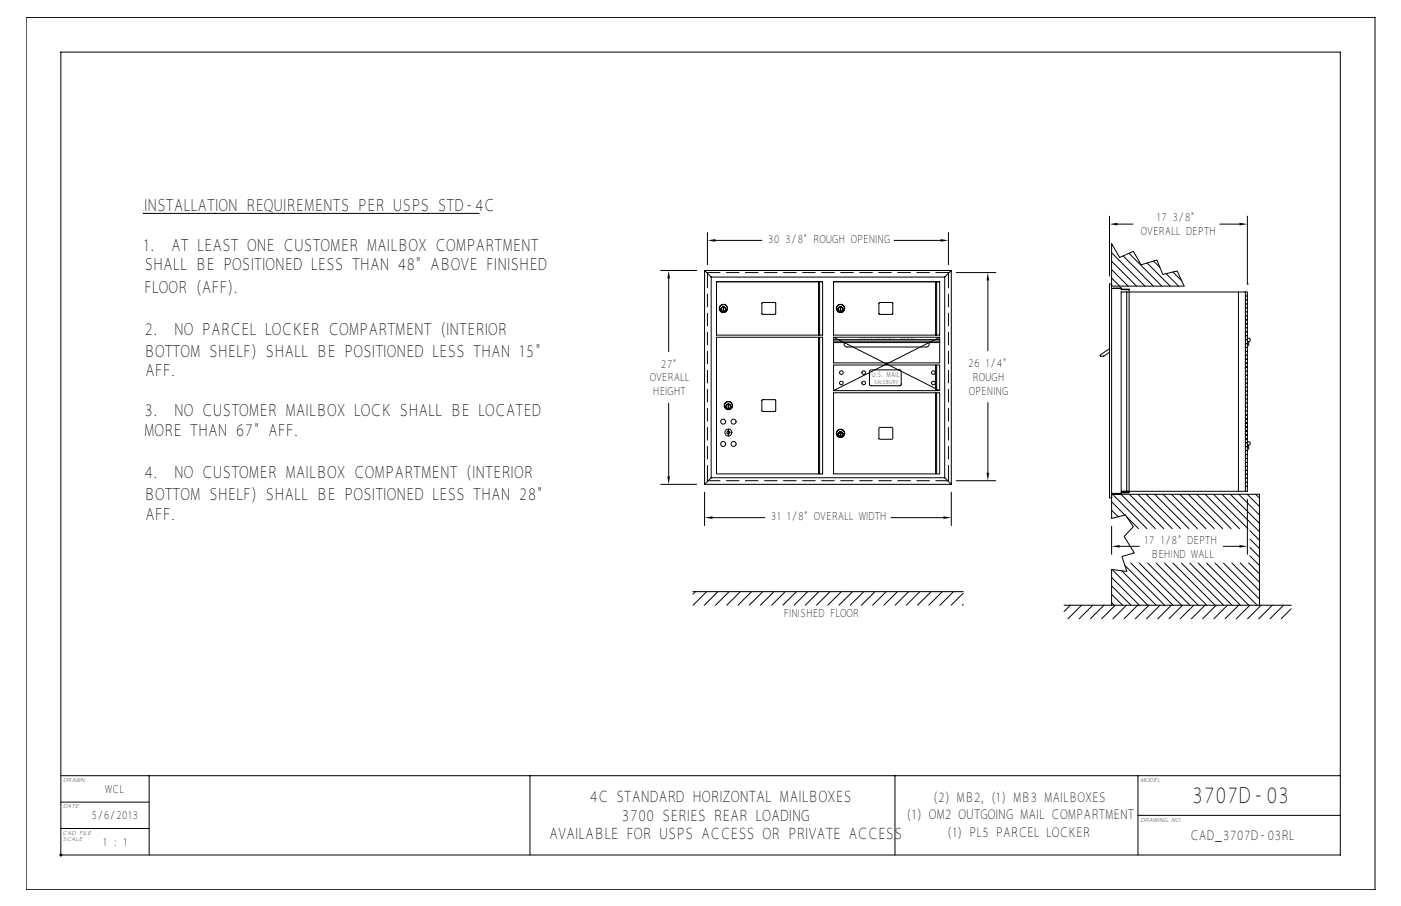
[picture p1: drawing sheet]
<svg xmlns="http://www.w3.org/2000/svg" width="432mm" height="279mm" viewBox="0 0 432 279" stroke-linecap="round" stroke-linejoin="round" font-family="sans-serif">
<g fill="none" stroke="#000" stroke-width=".31">
<path d="M8.1 5.4h415.7v269h-415.7zM44.4 65.8h-.3h103.7M218 71.7v9.9M220.5 74.1h14.3M275.6 74.1h14.3M292.3 71.7v9.9M342 66.7v18.4M342.6 78l10.3 10.2M342.6 75.4l.3 .3M344.4 69.1h4.8M346.2 78.9l9.3 9.3M348 78.1l10.1 10.1"/>
<path d="M375.9 69.1h6.1M384.5 66.7v20.9M203.6 83.4h11.1M206.1 85.9v22.5M217.2 83.4l2 2M218 84.1v.7M219.2 85.4v61.9M219.2 85.4h72M220.8 86.9h32.7v16.4h-32.7zM222.9 95.2l.1 .7zM234.9 93.4h4.1v3.5h-4.1zM252.3 86.9v16.4"/>
<path d="M252.6 86.9v16.4M256.9 86.9h32.7v16.4h-32.7zM259 95.2l.1 .7zM271 93.4h4.1v3.5h-4.1zM288.4 86.9v16.4M288.7 86.9v16.4M291.2 85.4v61.9M292.3 84.1v.7M293.2 83.4h-76v66M293.2 83.4v66M293.2 83.4l-2 2M294.8 84.1h12.1"/>
<path d="M304.5 86.5v21.7M342.6 89l3-.2v.5h2.4M342.6 88.2h22.4l-2.2-4.6-4.4 1-1.8-4.4-4.9 1.5-2.4-4.2-4.2 1.9-2.5-4.2v84.7l4.3-1.1 2.4 3.6-2.8 3 3.1 5.1-3.8 1.1 1.5 4.6-4.7-.6v11M342.6 87.6h-.6v65.9h.6M342.6 85.7l2.5 2.5M342.6 83.1l5.1 5.1M342.6 80.5l7.7 7.7M343.1 89v-.2h2.1v.2M345.8 89.3v-.1h2.2v62.6M347.3 90v61.5M353.5 81.1l7.2 7.1M355.5 80.5l2 2"/>
<path d="M359.4 84.4l3.9 3.8M361.5 83.9l2.7 2.7M381.7 90v61.5M383.8 90h.7v61.5h-.7M383.8 90h-38.2v61.5h38.2M383.8 99.8h.7M383.8 98.6h.7M383.8 97.4h.7M383.8 96.2h.7M383.8 94.9h.7M383.8 93.7h.7M383.8 92.5h.7"/>
<path d="M383.8 91.3h.7M383.8 90v61.5M384.5 87.6h.1M220.8 104h32.7v42.1h-32.7zM252.3 104v42.1M252.6 104v42.1M256.9 104.7h32.7M256.9 104h32.7M256.9 105.6h32.7M256.9 105.2h32.7M256.9 104l32.7 16.5M256.9 104v7.9h32.7v-7.9"/>
<path d="M260.2 105.6a.95 .95 0 0 0 .9 1.4h24.4a.95 .95 0 0 0 .8-1.4M268.1 114.2l9.4-.1 .3 .5-.1 4.1-.4 .3-9-.1-.3-.4zM288.4 112.6v7.9M288.7 112.6v7.9M289.6 104l-32.7 16.5M342 107.5l-2.9 2.2 1.1 .1 1.8-1.2M383.8 119.4h.7M383.8 118.2h.7M383.8 116.9h.7M383.8 115.7h.7M383.8 114.5h.7M383.8 113.3h.7"/>
<path d="M383.8 112.1h.7M383.8 110.8h.7M383.8 109.6h.7M383.8 108.4h.7M383.8 107.2h.7M383.8 105.9h.7M383.8 104.7h.7M383.8 103.5h.7M383.8 102.3h.7M383.8 101.1h.7M384.5 104.5a.51 .51 0 0 1 .7-.1 .51 .51 0 0 1 0 .8 .51 .51 0 0 1-.7-.1M384.8 105.3v1.3"/>
<path d="M206.1 124.4v22.5M224.4 125.1l.2 .8zM224.5 132.3v2.2M234.9 123.3h4.1v3.5h-4.1zM256.9 121.1h32.7v25h-32.7zM256.9 120.5h32.7M256.9 120.5v-7.9h32.7v7.9M258.6 133.6h.9M259 133.7l.1 .7zM259.1 133.1v1M271 131.9h4.1v3.5h-4.1zM288.4 121.1v25"/>
<path d="M288.7 121.1v25M304.5 124.1v21.7M383.8 139h.7M383.8 137.7h.7M383.8 136.5h.7M383.8 135.3h.7M383.8 134.1h.7M383.8 132.8h.7M383.8 131.6h.7M383.8 130.4h.7M383.8 129.2h.7M383.8 128h.7"/>
<path d="M383.8 126.7h.7M383.8 125.5h.7M383.8 124.3h.7M383.8 123.1h.7M383.8 121.8h.7M383.8 120.6h.7M384.5 136.4a.51 .51 0 0 1 .7 0 .51 .51 0 0 1 0 .7 .51 .51 0 0 1-.7 0M384.8 137.3v1.3M203.6 149.4h11.1M217.2 149.4h76M217.2 151.8v10.3M218 147.5v.7"/>
<path d="M219.2 147.3h72M219.2 147.3l-2 2.1M219.6 159.6h16.1M274.6 159.6h16.2M291.2 147.3l2 2.1M292.3 147.5v.7M293.2 151.8v10.3M294.8 148.2h12.1M342.6 152.2h2.7v.1M342.6 152.4h45.6v34.2M342.6 157.3l2 2.1M342.6 154.7l4.1 4.1"/>
<path d="M342.9 152.4l10.6 10.6M345.2 152.2v.1M345.5 152.4l10.6 10.6M345.6 151.5h2.4M345.8 151.8v.2h2.2v-.2M347.3 159.4l3.6 3.6M348 151.8h-2.4v.5h-2.5v-.1M348.1 152.4l10.6 10.6M350.7 152.4l10.6 10.6M353.3 152.4l10.6 10.6M355.9 152.4l10.6 10.6M358.5 152.4l10.6 10.6"/>
<path d="M361.1 152.4l10.6 10.6M363.6 152.4l10.6 10.6M366.2 152.4l10.6 10.6M368.8 152.4l10.6 10.6M371.4 152.4l10.6 10.6M374 152.4l10.6 10.6M376.6 152.4l11.6 11.6M379.2 152.4l9 9M381.8 152.4l6.4 6.4M383.8 150h.7M383.8 148.7h.7M383.8 147.5h.7"/>
<path d="M383.8 146.3h.7M383.8 145.1h.7M383.8 143.8h.7M383.8 142.6h.7M383.8 141.4h.7M383.8 140.2h.7M384.4 152.4l3.8 3.8M384.5 154v16.9M387 152.4l1.2 1.2M342.6 162.3v8.6M342.6 178.1l8.6 8.5M342.8 175.6l11 11"/>
<path d="M345.1 168.5h6M345.7 176l10.7 10.6M346.7 174.4l12.3 12.2M348.5 173.6l13 13M351.1 173.6l13 13M353.7 173.6l13 13M356.3 173.6l13 13M358.9 173.6l13 13M361.5 173.6l13 13M364.1 173.6l13 13M366.7 173.6l13 13M369.3 173.6l13 13"/>
<path d="M371.9 173.6l13 13M374.5 173.6l13 13M377 168.5h5M377.1 173.6l11.1 11.1M379.7 173.6l8.5 8.6M382.3 173.6l5.9 6M384.9 173.6l3.3 3.4M385.2 171.4l3 3M385.2 168.8l3 3M385.2 166.3l3 2.9M385.2 163.7l3 2.9M213.6 182.5h83.3"/>
<path d="M214.3 182.5l-.7 .7M217.8 182.5l-4.2 4.1M221.3 182.5l-4.2 4.1M224.7 182.5l-4.2 4.1M228.2 182.5l-4.2 4.1M231.6 182.5l-4.2 4.1M235.1 182.5l-4.2 4.1M238.5 182.5l-4.1 4.1M242 182.5l-4.2 4.1M245.5 182.5l-4.2 4.1M248.9 182.5l-4.2 4.1M252.4 182.5l-4.2 4.1"/>
<path d="M255.8 182.5l-4.1 4.1M259.3 182.5l-4.2 4.1M262.8 182.5l-4.2 4.1M266.2 182.5l-4.2 4.1M269.7 182.5l-4.2 4.1M273.1 182.5l-4.1 4.1M276.6 182.5l-4.2 4.1M280.1 182.5l-4.2 4.1M283.5 182.5l-4.2 4.1M287 182.5l-4.2 4.1M290.4 182.5l-4.2 4.1M293.9 182.5l-4.2 4.1"/>
<path d="M296.9 182.9l-3.7 3.7M296.9 186.4l-.3 .2M327.9 186.6h70.1M329.9 186.6l-2 2M333.3 186.6l-4.1 4.2M336.8 186.6l-4.2 4.2M340.3 186.6l-4.2 4.2M342.6 185.9l.8 .7M342.6 183.3l3.4 3.3M342.6 180.7l6 5.9M343.7 186.6l-4.2 4.2M347.2 186.6l-4.2 4.2"/>
<path d="M350.6 186.6l-4.1 4.2M354.1 186.6l-4.2 4.2M357.6 186.6l-4.2 4.2M361 186.6l-4.2 4.2M364.5 186.6l-4.2 4.2M367.9 186.6l-4.2 4.2M371.4 186.6l-4.2 4.2M374.9 186.6l-4.2 4.2M378.3 186.6l-4.2 4.2M381.8 186.6l-4.2 4.2M385.2 186.6l-4.2 4.2M388.7 186.6l-4.2 4.2"/>
<path d="M392.1 186.6l-4.1 4.2M395.6 186.6l-4.2 4.2M398 187.7l-3.1 3.1M18.8 239.2h144.5M46 239.2v24.5M275.8 239.2h137.3M350.7 239.2v24.5M18.8 255.5h27.2M18.8 247.4h27.2M53.8 243.6l.7-.5 1.2-.3h55.3a2.68 2.68 0 0 1 2.6 2.7v6.3a2.68 2.68 0 0 1-2.6 2.7h-55.3a2.68 2.68 0 0 1-2.7-2.7v-6.7zM54.1 243.9l.5-.4 1.1-.3h55.3a2.3 2.3 0 0 1 2.3 2.3v6.3a2.3 2.3 0 0 1-2.3 2.3h-55.3a2.3 2.3 0 0 1-2.3-2.3v-6.7zM54.3 244.2l1.4-.6h55.3a1.91 1.91 0 0 1 1.9 1.9v6.3a1.91 1.91 0 0 1-1.9 1.9h-55.3a1.91 1.91 0 0 1-1.9-1.9v-6.3z"/>
<path d="M55 244.8l.7-.3h55.3l.6 .3 .3 .7v6.3l-.3 .7-.6 .3h-55.3l-.7-.3-.3-.7v-6.3zM55.1 249.8h1.2M55.1 249.4h5.9M55.1 246h56.5M55.1 245.6h56.5M55.1 251.7h56.5M55.1 251.4h56.5M55.1 246.4h1.7M55.1 246.8h1.4M55.1 247.2h1.3M55.1 247.5h1.2M55.1 247.9h1.2"/>
<path d="M55.1 248.3h1.2M55.1 248.7h1.4M55.1 249.1h1.6M55.1 250.2h1.3M55.1 250.6h1.4M55.1 251h1.8M55.1 245.2h56.4M55.1 252.1h56.4M55.6 244.9h55.5M55.6 252.4h55.5M55.7 244.9l-.4 .2-.2 .4v6.3l.2 .4 .4 .2M56.3 249.4a1.48 1.48 0 0 0 1.4 1.9"/>
<path d="M56.5 249.4l.2 1.1 .7 .5h3.9a1.52 1.52 0 0 0 1.2-1.4 1.52 1.52 0 0 0-1.2-1.5h-2.9l-.3-.3 .3-.3h2.3l.3 .4h1.5l-.1-1-.5-.5-4.2-.1a1.52 1.52 0 0 0-1.2 1.5 1.52 1.52 0 0 0 1.2 1.5h3l.3 .3-.3 .3h-2.3l-.3-.5M57.7 246.1a1.73 1.73 0 0 0-1.4 1.7 1.73 1.73 0 0 0 1.4 1.7M58.2 249.8h2.6M58.3 247.8h2.4M61.3 246.1a1.54 1.54 0 0 1 1.4 2h-.6l.4 .5 .2 1.1 1.9-3.5M62.2 246.4h2.3M62.3 248.3h1.2M62.5 246.8h1.8M62.6 248.7h.7M62.7 247.2h1.4M62.7 249.1h.4M62.7 247.5h1.2"/>
<path d="M62.7 247.9h1M64.2 251.1l.4-.9h2.7l.5 .9M64.2 251h3.5M64.4 250.6h3.1M64.8 246.3h2.4l2.5 4.7h-1.7l-.7-1.1h-2.7l-.6 1.1h-1.8zM66 247.3l.7 1.4h-1.5zM66 247.7l.3 .6h-.6zM67.3 246.2l2.4 4.4v-4.3M67.5 246.4h2.2M67.7 246.8h2M67.9 247.2h1.8M68.1 247.5h1.6"/>
<path d="M68.3 247.9h1.4M68.5 248.3h1.2M68.7 248.7h1M68.9 249.1h.8M69.1 249.4h.6M69.3 249.8h.4M69.9 246.3h1.5v3.6h3.9v1.1h-5.4zM71.6 246.8h3.9M71.6 247.2h3.7M71.6 247.5h3.7M71.6 247.9h3.7M71.6 248.3h3.7"/>
<path d="M71.6 248.7h3.8M75.5 251v-.4l.5 .5 .7 .2M75.8 246.4h-4.2v3h3.7M75.8 246.6l.9-.3h3.9l.7 .6 .2 1h-1.6l-.3-.4h-2.3l-.3 .3 .3 .3h3a1.52 1.52 0 0 1 1.2 1.5 1.52 1.52 0 0 1-1.2 1.4l-4.2-.1-.5-.4-.1-1.1h1.5l.3 .5h2.3l.3-.3-.3-.3h-2.9a1.56 1.56 0 0 1-.9-2.7zM76.7 246.1a1.75 1.75 0 0 0-1.5 1.2 1.75 1.75 0 0 0 .5 1.8h-4.1M77.2 249.8h2.6M77.4 249.4h2.2M77.5 247.5h2.1M77.5 247.9h2.1M80.3 246.1a1.54 1.54 0 0 1 1.4 2h-.7a1.77 1.77 0 0 1 .7 1.8 1.77 1.77 0 0 1-1.4 1.4M81.1 251h1.1M81.2 246.4h1"/>
<path d="M81.3 248.3h.9M81.5 250.6h.7M81.5 246.8h.7M81.5 248.7h.7M81.6 250.2h.6M81.6 247.2h.6M81.7 249.1h.5M81.7 249.8h.5M81.7 249.4h.5M81.7 247.5h.5M81.7 247.9h.5M82.2 246.3v4.7"/>
<path d="M84 247.4h2.6l.3 .4-.3 .3h-2.6zM84 249.2h2.6l.3 .4-.3 .3h-2.6zM84.2 247.6l2.5 .1-2.5 .2zM84.2 249.4l2.5 .2-2.5 .1zM87.1 246.1a1.62 1.62 0 0 1 1.3 2.4 1.69 1.69 0 0 1-1.2 2.8M87.1 246.3a1.44 1.44 0 0 1 1 2.3 1.49 1.49 0 0 1-.9 2.4h-4.8v-4.7h4.8M88 246.4h1.2M88.1 251h1.7M88.3 246.8h.9M88.4 250.6h1M88.5 248.3h.7M88.5 248.7h.7"/>
<path d="M88.5 247.2h.7M88.5 247.9h.7M88.5 247.5h.7M88.6 250.2h.7M88.6 249.1h.6M88.6 249.8h.6M88.6 249.4h.6M89.2 246.3v3.6a1.4 1.4 0 0 0 1.4 1.4M89.4 246.3h1.6v3.3l.3 .3 3-.1 .1-3.5h1.5l-.1 4.2-.5 .4-.6 .1-4.7-.1-.4-.4-.2-.6zM91.2 246.3l.1 3.4h2.9v-3.4M91.2 249.4h3M91.2 246.4h3"/>
<path d="M91.2 246.8h3M91.2 247.2h3M91.2 247.5h3M91.2 247.9h3M91.2 248.3h3M91.2 248.7h3M91.2 249.1h3M95.6 251h1.2M95.9 250.6h.9M96.1 250.2h.7M96.1 246.3v3.6a1.4 1.4 0 0 1-1.4 1.4M96.1 249.8h.7"/>
<path d="M96.1 249.4h.7M96.1 246.4h.7M96.1 246.8h.7M96.1 247.2h.7M96.1 247.5h.7M96.1 247.9h.7M96.1 248.3h.7M96.1 248.7h.7M96.1 249.1h.7M96.8 246.3v4.7M98.6 247.4h2.7l.2 1.1-.3 .2h-2.6zM98.8 247.6h2.4l.1 .8-2.5 .1z"/>
<path d="M98.8 247.9h2.5M98.8 248.3h2.5M98.8 250.2h2.5M98.8 250.6h2.5M98.8 251h2.5M101.3 250.2l-2.5-.1v.9M101.3 250.2v.8M101.8 246.1a1.4 1.4 0 0 1 1.4 1.4v1.1l1.6 .1M102.9 246.4l2.7 3.2v1.4M103 248.6v.2a.48 .48 0 0 0-.3 .5 .48 .48 0 0 0 .3 .4v1.3h-1.5v-.9l-.3-.2h-2.6v1.1h-1.6v-4.7h4.8l.9 .3a2.15 2.15 0 0 1 .3 2M103 246.3h2l1.6 1.8 1.6-1.8h2l-2.8 3.2v1.5h-1.6v-1.5zM103.1 249.4h2.4"/>
<path d="M103.1 249.1h2.1M103.2 247.2h.3M103.2 249.8h2.4M103.2 248.6l-.2 .7 .2 1.7M103.2 247.5h.6M103.2 247.9h1M103.2 248.3h1.3M103.2 250.2h2.4M103.2 250.6h2.4M103.2 251h2.4M105.2 246.1l1.4 1.6 1.4-1.6M105.4 246.4h2.4"/>
<path d="M105.8 246.8h1.7M106.1 247.2h1M106.4 247.5h.4M107.6 249.8h4M107.6 250.2h4M107.6 250.6h4M107.6 251h4M107.7 249.4h3.9M108 249.1h3.6M108.4 248.7h3.2M108.7 248.3h2.9M109 247.9h2.6"/>
<path d="M109.4 247.5h2.2M109.7 247.2h1.9M110 246.8h1.6M111 244.9l.4 .2 .2 .4v6.3l-.2 .4-.4 .2M111.6 246.4h-1.2l-2.8 3.2v1.4M350.7 251.4h62.4M18.3 263.7h394.8v-247.6h-394.3v248.1M163.3 263.7v-24.5h112.5v24.5"/>
<circle cx="223" cy="95.1" r="1.28"/>
<circle cx="223" cy="95.4" r=".7"/>
<circle cx="223" cy="95.4" r=".73"/>
<circle cx="223" cy="95.4" r=".76"/>
<circle cx="223" cy="95.1" r="1.19"/>
<circle cx="259.1" cy="95.4" r=".73"/>
<circle cx="259.1" cy="95.1" r="1.19"/>
<circle cx="259.1" cy="95.4" r=".7"/>
<circle cx="259.1" cy="95.4" r=".76"/>
<circle cx="259.1" cy="95.1" r="1.28"/>
<circle cx="259.3" cy="114.9" r=".56"/>
<circle cx="259.3" cy="118.1" r=".56"/>
<circle cx="266.2" cy="118.1" r=".56"/>
<circle cx="266.2" cy="114.9" r=".56"/>
<circle cx="287.7" cy="114.9" r=".56"/>
<circle cx="287.7" cy="118.1" r=".56"/>
<circle cx="222.9" cy="130" r=".76"/>
<circle cx="222.9" cy="136.9" r=".76"/>
<circle cx="224.5" cy="133.4" r=".46"/>
<circle cx="224.5" cy="125.4" r=".76"/>
<circle cx="224.5" cy="125.1" r="1.19"/>
<circle cx="224.5" cy="133.4" r="1.07"/>
<circle cx="224.5" cy="125.1" r="1.28"/>
<circle cx="224.5" cy="125.4" r=".7"/>
<circle cx="224.5" cy="125.4" r=".73"/>
<circle cx="226.1" cy="130" r=".76"/>
<circle cx="226.1" cy="136.9" r=".76"/>
<circle cx="259.1" cy="133.9" r=".73"/>
<circle cx="259.1" cy="133.9" r=".7"/>
<circle cx="259.1" cy="133.9" r=".76"/>
<circle cx="259.1" cy="133.6" r="1.19"/>
<circle cx="259.1" cy="133.6" r="1.28"/>
</g>
<path d="M218 74.1l2.5-.4v.8zM289.9 73.7l2.4 .4-2.4 .4zM342 69.1l2.4-.4v.8zM382 68.7l2.5 .4-2.5 .4zM206.1 83.4l.4 2.5h-.8zM304.5 84.1l.4 2.4h-.8zM205.7 146.9h.8l-.4 2.5zM217.2 159.6l2.4-.4v.8zM290.8 159.2l2.4 .4-2.4 .4zM304.1 145.8h.8l-.4 2.4zM342.6 168.5l2.5-.4v.8zM382 168.1l2.5 .4-2.5 .4z" fill="#000"/>
<path d="M218 84.1h74.3M218 148.2h74.3" fill="none" stroke="#000" stroke-width=".31" stroke-dasharray="3.9 2"/>
<path d="M218 148.2v-64.1M292.3 148.2v-64.1" fill="none" stroke="#000" stroke-width=".31" stroke-dasharray="3.9 2" stroke-dashoffset="-.8"/>
<path d="M46.7 240.5h113.7v20.7h-113.7z" fill-rule="evenodd" fill="#fff"/>
<text font-size="6.9" x="367.3" y="247.8">3707D-03</text>
<g font-size="5.2">
<text x="44.4" y="65.1">INSTALLATION REQUIREMENTS PER USPS STD-4C</text>
<text x="44.1" y="77.3">1.</text>
<text x="52.8" y="77.3">AT LEAST ONE CUSTOMER MAILBOX COMPARTMENT</text>
<text x="44.5" y="83.4">SHALL BE POSITIONED LESS THAN 48&quot; ABOVE FINISHED</text>
<text x="44.4" y="90.2">FLOOR (AFF).</text>
<text x="44.5" y="103.2">2.</text>
<text x="53.7" y="103.2">NO PARCEL LOCKER COMPARTMENT (INTERIOR</text>
<text x="44.4" y="110">BOTTOM SHELF) SHALL BE POSITIONED LESS THAN 15&quot;</text>
<text x="44.8" y="116.1">AFF.</text>
<text x="44.5" y="128.3">3.</text>
<text x="53.7" y="128.3">NO CUSTOMER MAILBOX LOCK SHALL BE LOCATED</text>
<text x="44.4" y="134.4">MORE THAN 67&quot; AFF.</text>
<text x="44.5" y="147.4">4.</text>
<text x="53.7" y="147.4">NO CUSTOMER MAILBOX COMPARTMENT (INTERIOR</text>
<text x="44.4" y="154.2">BOTTOM SHELF) SHALL BE POSITIONED LESS THAN 28&quot;</text>
<text x="44.8" y="160.3">AFF.</text>
</g>
<g font-size="4.8">
<text x="181.8" y="247.5">4C STANDARD HORIZONTAL MAILBOXES</text>
<text x="191.6" y="253.2">3700 SERIES REAR LOADING</text>
<text x="169.2" y="258.9">AVAILABLE FOR USPS ACCESS OR PRIVATE ACCESS</text>
</g>
<g font-size="4.1">
<text x="287.6" y="247.3">(2) MB2, (1) MB3 MAILBOXES</text>
<text x="279.4" y="252.7">(1) OM2 OUTGOING MAIL COMPARTMENT</text>
<text x="291.9" y="258.2">(1) PL5 PARCEL LOCKER</text>
<text x="366.8" y="259">CAD_3707D-03RL</text>
</g>
<g font-size="3.5">
<text x="356.4" y="68.3">17 3/8&quot;</text>
<text x="236.7" y="75">30 3/8&quot; ROUGH OPENING</text>
<text x="351.6" y="72.6">OVERALL DEPTH</text>
<text x="203.7" y="113.5">27&quot;</text>
<text x="298.4" y="113.3">26 1/4&quot;</text>
<text x="200.2" y="117.6">OVERALL</text>
<text x="299.8" y="117.6">ROUGH</text>
<text x="201.2" y="121.7">HEIGHT</text>
<text x="298.6" y="121.7">OPENING</text>
<text x="237.6" y="160.4">31 1/8&quot; OVERALL WIDTH</text>
<text x="352.7" y="167.7">17 1/8&quot; DEPTH</text>
<text x="354.8" y="172">BEHIND WALL</text>
<text x="241.6" y="190.3">FINISHED FLOOR</text>
<text x="32.4" y="244.5">WCL</text>
<text x="28.2" y="252.6">5/6/2013</text>
<text x="31.7" y="260.8">1 : 1</text>
</g>
<text font-size="2.2" x="268.6" y="116.4">U.S. MAIL</text>
<g font-size="1.8">
<text x="19.5" y="241.2">DRAWN</text>
<text x="351.5" y="241.2">MODEL</text>
<text x="19.5" y="249.3">DATE</text>
<text x="19.2" y="257.5">CAD FILE</text>
<text x="351.5" y="253.4">DRAWING NO.</text>
<text x="19.3" y="259.5">SCALE</text>
</g>
<text font-size="1.7" x="269.4" y="118.3">SALSBURY</text>
<g font-size=".5">
<text x="264.7" y="104.6">OUTGOING</text>
<text x="277.4" y="104.6">MAIL</text>
</g>
</svg>
